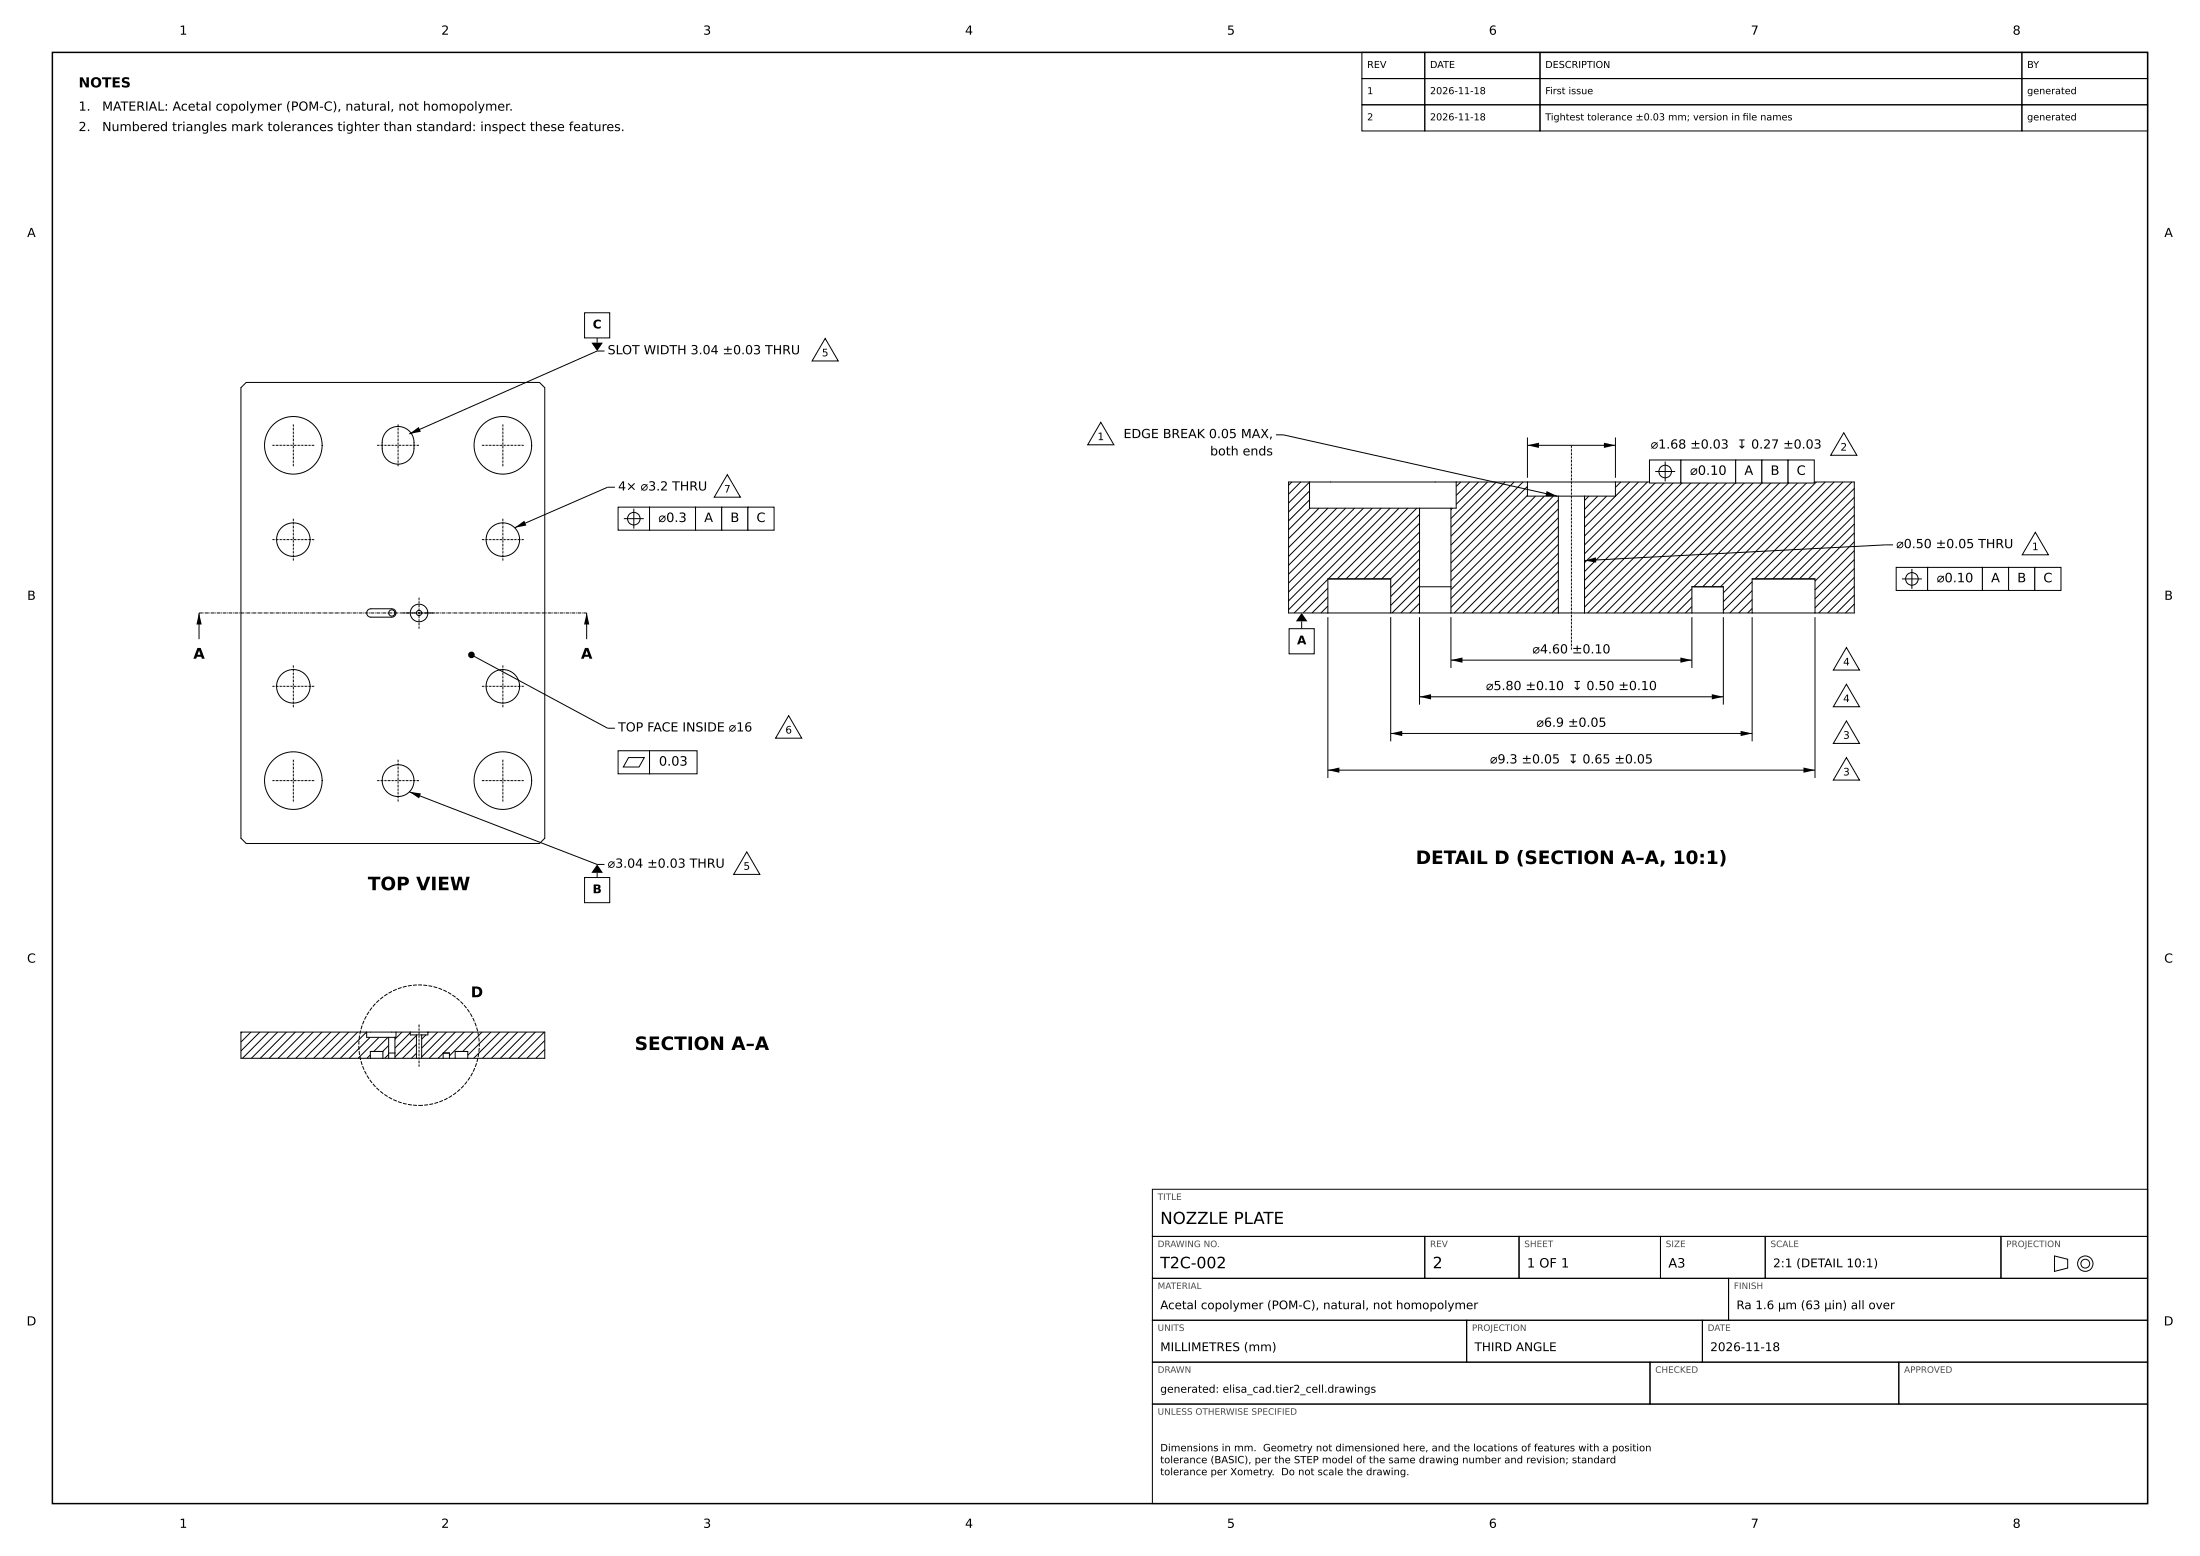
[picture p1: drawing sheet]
<svg xmlns="http://www.w3.org/2000/svg" width="420mm" height="297mm" viewBox="0 0 420 297" stroke-linecap="round" stroke-linejoin="round" font-family="sans-serif">
<path d="M10 10h400v277h-400z" fill="none" stroke="#000" stroke-width=".28"/>
<g fill="none" stroke="#000" stroke-width=".19">
<path d="M260 10h12v5h-12zM260 15h12v5h-12zM272 10h22v5h-22zM272 15h22v5h-22zM294 10h92v5h-92zM294 15h92v5h-92zM386 10h24v5h-24zM386 15h24v5h-24zM260 20h12v5h-12zM272 20h22v5h-22zM294 20h92v5h-92zM386 20h24v5h-24z"/>
<path d="M47 73h56l1 1v86l-1 1h-56l-1-1v-86zM114 64.5v.9M115.4 67h-1.4l-35.9 15.8M73.8 82.4a3 3 0 0 1 3.3-.8 3 3 0 0 1 1.9 2.8 3.4 3.4 0 0 1-1.7 3.9 3 3 0 0 1-4.3-2.7l.1-1.9 .2-.7zM117.4 93h-1.4l-17.7 7.7M243.6 83h1.4l52.3 11.7M246.6 92l-.6 .6M248.3 92l-2.3 2.3M250 92h28M250 95.4l-4 4M250 93.7l-4 4M250 92l-4 4"/>
<path d="M250 92h-4v25h7.5M250 92v5h21M250.1 97l-4.1 4.1M251.8 97l-5.8 5.8M253.5 97l-7.5 7.5M255.2 97l-9.2 9.2M256.9 97l-10.9 10.9M258.6 97l-12.6 12.6M260.3 97l-14.3 14.3M262 97l-16 16M263.7 97l-17.7 17.7M265.4 97l-19.4 19.4"/>
<path d="M267.1 97l-13.5 13.5M268.8 97l-13.5 13.5M270.5 97l-13.5 13.5M271 97h6M271 99.9l-10.6 10.6M271 98.2l-12.3 12.3M271 97v20M277 97v20M277.3 97l-.3 .3M278 92h13.6M278 92v5h-1M278.9 92l-.9 .9"/>
<path d="M280.6 92l-2.6 2.6M282.3 92l-4.3 4.3M284 92l-7 7M285.7 92l-8.7 8.7M287.4 92l-10.4 10.4M289.1 92l-12.1 12.1M290.8 92l-13.8 13.8M291.6 92h16.8M291.6 94.5l-14.6 14.6M291.6 92.9l-14.6 14.6M291.6 92v2.7h5.9M291.6 83.5v7.7"/>
<path d="M291.6 85h16.8M293.1 94.7l-16.1 16.1M294.8 94.7l-17.8 17.8M296.5 94.7l-19.5 19.5M297.5 94.7h5M297.5 98.8l-18.2 18.2M297.5 97.1l-19.9 19.9M297.5 95.4l-20.5 20.5M297.5 94.7v22.3M302.5 94.7v22.3M303.3 94.7l-.8 .8M305 94.7l-2.5 2.5"/>
<path d="M306.7 94.7l-4.2 4.2M308.4 92h45.6v25h-7.5M308.4 92v2.7h-5.9M308.4 83.5v7.7M309.4 92l-1 1M311.1 92l-8.6 8.6M312.8 92l-10.3 10.3M314.5 92l-12 12M316.2 92l-13.7 13.7M317.9 92l-15.4 15.4M319.6 92l-17.1 17.1M321.3 92l-18.8 18.8"/>
<path d="M323 92l-20.5 20.5M324.7 92l-22.2 22.2M326.4 92l-23.9 23.9M328.1 92l-25 25M329.8 92l-25 25M331.5 92l-25 25M333.2 92l-25 25M334.9 92l-25 25M336.6 92l-25 25M338.3 92l-25 25M340 92l-25 25M341.7 92l-25 25"/>
<path d="M343.4 92l-20 20M345.1 92l-20 20M346.8 92l-20 20M348.5 92l-20 20M350.2 92l-21.2 21.2M351.8 92l-22.8 22.8M353.5 92l-18.5 18.5M354 98.3l-12.2 12.2M354 96.6l-13.9 13.9M354 94.9l-15.6 15.6M354 93.2l-17.3 17.3M38 117v5"/>
<path d="M70.3 116.4l.5-.2h4a.8 .8 0 0 1 .8 .8 .8 .8 0 0 1-.8 .8h-4a.8 .8 0 0 1-.7-.5 .8 .8 0 0 1 .2-.9zM112 117v5M248.5 118.6v1.4M253.5 117h12M253.5 110.5h12M253.5 115.7l-1.3 1.3M253.5 114l-3 3M253.5 112.3l-4.7 4.7M253.5 110.6l-6.4 6.4M253.5 110.5v6.5M253.5 117.8v30.7M265.5 117h5.5"/>
<path d="M265.5 110.5v6.5M265.5 117.8v23.7M271 112h6M271 117h6M271 116.8l-.2 .2M271 115.1l-1.9 1.9M271 113.5l-3.5 3.5M271 111.8l-5.2 5.2M271 110.1l-5.5 5.5M271 108.4l-5.5 5.5M271 106.7l-5.5 5.5M271 105l-5.5 5.5"/>
<path d="M271 103.3l-7.2 7.2M271 101.6l-8.9 8.9M271 117.8v16.7M277 117h20.5M277 117.8v9.7M297.5 117h5M297.5 115.8l-1.2 1.2M297.5 114.1l-2.9 2.9M297.5 112.4l-4.6 4.6M297.5 110.7l-6.3 6.3M297.5 109l-8 8M297.5 107.3l-9.7 9.7"/>
<path d="M297.5 105.6l-11.4 11.4M297.5 103.9l-13.1 13.1M297.5 102.2l-14.8 14.8M297.5 100.5l-16.5 16.5M302.5 117h20.5M323 112h6M323 117h6M323 115.8l-1.2 1.2M323 114.1l-2.9 2.9M323 112.4l-4.6 4.6M323 112v5M323 117.8v9.7"/>
<path d="M329 117h5.5M329 112v5M329 117.8v16.7M334.5 117h12M334.5 110.5h12M334.5 116.1l-.9 .9M334.5 114.4l-2.6 2.6M334.5 112.7l-4.3 4.3M334.5 111l-5.5 5.5M334.5 110.5v6.5M334.5 117.8v23.7M346.5 110.5v6.5"/>
<path d="M346.5 117.8v30.7M354 115.3l-1.7 1.7M354 113.6l-3.4 3.4M354 111.9l-5.1 5.1M354 110.2l-6.8 6.8M354 108.5l-7.5 7.5M354 106.8l-7.5 7.5M354 105.1l-7.5 7.5M354 103.4l-7.5 7.5M354 101.7l-8.8 8.8M354 100l-10.5 10.5M361.4 104l-58.9 3"/>
<path d="M90 125l26 14h1.4M271 133h58M277 126h46M78.1 151.1l35.9 13.9h1.4M253.5 147h93M265.5 140h69M114 166.6v.9M46.2 197l-.2 .2M47.9 197l-1.9 1.9M49.6 197l-3.6 3.6M51.3 197l-5 5M53 197l-5 5"/>
<path d="M54.7 197l-5 5M56.4 197l-5 5M58.1 197l-5 5M59.8 197l-5 5M61.5 197l-5 5M63.2 197l-5 5M64.9 197l-5 5M66.6 197l-5 5M68.3 197l-5 5M70 197l-5 5M70 197h5.6M70 197h-24v5h24.7"/>
<path d="M70 197v1h4.2M70.7 198l-4 4M72.4 198l-4 4M74.1 198l-2.7 2.7M74.2 198h1.2M74.2 199.6l-1.1 1.1M74.2 198v4M75.4 198v4M75.6 197h2.7M75.6 197v1h-.2M76.8 197l-1.4 1.4M78.3 197h3.4"/>
<path d="M78.3 197.1l-2.9 3M78.3 197v.5h1.2M79.5 197.5h1M79.5 199.3l-2.7 2.7M79.5 197.7l-4.1 4.1M79.5 197.5v4.5M80.5 197.5v4.5M81.3 197.5l-.8 .8M81.7 197h22.3v5h-14.7M81.7 197v.5h-1.2M81.8 197l-.1 .2M83.5 197l-3 3"/>
<path d="M85.2 197l-4.7 4.7M86.9 197l-5 5M88.6 197l-4 4M90.3 197l-4.5 4.5M92 197l-3.7 3.7M93.7 197l-4.4 4.4M95.4 197l-5 5M97.1 197l-5 5M98.8 197l-5 5M100.5 197l-5 5M102.2 197l-5 5M103.9 197l-5 5"/>
<path d="M104 198.6l-3.4 3.4M70.7 202h2.4M70.7 200.7h2.4M70.7 201.4l-.6 .6M70.7 200.7v1.3M73.1 202h1.1M73.1 200.7v1.3M74.2 202h1.2M74.2 201h1.2M74.2 201.3l-.7 .7M75.4 202h4.1M79.5 202h1"/>
<path d="M79.5 201l-1 1M80.5 202h4.1M84.6 202h1.2M84.6 201h1.2M84.6 201l-1 1M84.6 201v1M85.8 202h1.1M85.8 201v1M86.9 202h2.4M86.9 200.7h2.4M86.9 200.7v1.3M89.3 200.7v1.3"/>
<path d="M104 200.3l-1.7 1.7M220 227h190v9h-190zM220 236h52v8h-52zM272 236h18v8h-18zM290 236h27v8h-27zM317 236h20v8h-20zM337 236h45v8h-45zM382 236h28v8h-28zM392.2 239.7l2.5 .7v1.6l-2.5 .7zM220 244h110v8h-110zM220 252h60v8h-60zM280 252h45v8h-45z"/>
<path d="M325 252h85v8h-85zM330 244h80v8h-80zM220 260h95v8h-95zM220 268h190v19h-190zM315 260h47.5v8h-47.5zM362.5 260h47.5v8h-47.5z"/>
<circle cx="56" cy="85" r="5.5"/>
<circle cx="96" cy="85" r="5.5"/>
<circle cx="56" cy="103" r="3.2"/>
<circle cx="74.8" cy="117" r=".6"/>
<circle cx="80" cy="117" r="1.68"/>
<circle cx="80" cy="117" r=".5"/>
<circle cx="96" cy="103" r="3.2"/>
<circle cx="56" cy="131" r="3.2"/>
<circle cx="96" cy="131" r="3.2"/>
<circle cx="56" cy="149" r="5.5"/>
<circle cx="76" cy="149" r="3"/>
<circle cx="96" cy="149" r="5.5"/>
<circle cx="398.1" cy="241.2" r="1.47"/>
<circle cx="398.1" cy="241.2" r=".84"/>
</g>
<g fill="none" stroke="#000" stroke-width=".19" stroke-dasharray=".4 .1 .1 .1" stroke-linecap="butt">
<path d="M52 85h8M56 89v-8M72 85h8M76 89v-8M92 85h8M96 89v-8M52 103h8M56 107v-8M77 117h6M92 103h8M96 107v-8M52 131h8"/>
<path d="M56 135v-8M80 120v-6M92 131h8M96 135v-8M300 124v-39M52 149h8M56 153v-8M72 149h8M76 153v-8M92 149h8M96 153v-8M80 203.6v-8.2"/>
</g>
<path d="M38 117h74" fill="none" stroke="#000" stroke-width=".19" stroke-dasharray=".7 .1 .1 .1" stroke-linecap="butt"/>
<circle cx="80" cy="199.5" r="11.5" fill="none" stroke="#000" stroke-width=".19" stroke-dasharray=".7 .2" stroke-linecap="butt"/>
<g fill="#000">
<path d="M78.1 82.8l1.8-1.3 .4 .9zM291.6 85l2.2-.5v1zM295.3 93.7l2 1h-2.3zM306.2 84.5l2.2 .5-2.2 .5zM38 117l.5 2.2h-1zM98.3 100.7l1.8-1.3 .4 .9zM112 117l.5 2.2h-1zM302.5 107l2.2-.6v1zM271 133l2.2-.5v1zM277 126l2.2-.5v1zM320.8 125.5l2.2 .5-2.2 .5zM326.8 132.5l2.2 .5-2.2 .5z"/>
<path d="M78.1 151.1l2.3 .4-.4 .9zM253.5 147l2.2-.5v1zM265.5 140l2.2-.5v1zM332.3 139.5l2.2 .5-2.2 .5zM344.3 146.5l2.2 .5-2.2 .5zM114 165l1.1 1.6h-2.2z"/>
</g>
<circle cx="90" cy="125" r=".45" fill="#000" stroke="#000" stroke-width=".35"/>
<path d="M111.6 167.5h4.8v4.8h-4.8z" fill="#fff" stroke="#000" stroke-width=".19"/>
<path d="M112.9 65.4h2.2l-1.1 1.6z" fill="#000"/>
<g fill="#fff" stroke="#000" stroke-width=".19">
<path d="M111.6 59.7h4.8v4.8h-4.8z"/>
<path d="M118 143.3h6v4.4h-6z"/>
<path d="M124 143.3h9.1v4.4h-9.1z"/>
<path d="M118 96.8h6v4.4h-6z"/>
<path d="M124 96.8h8.8v4.4h-8.8z"/>
<path d="M132.8 96.8h5v4.4h-5z"/>
<path d="M137.8 96.8h5v4.4h-5z"/>
<path d="M142.8 96.8h5v4.4h-5z"/>
<path d="M314.9 87.8h6v4.4h-6z"/>
<path d="M320.9 87.8h10.5v4.4h-10.5z"/>
<path d="M331.4 87.8h5v4.4h-5z"/>
<path d="M336.4 87.8h5v4.4h-5z"/>
<path d="M341.4 87.8h5v4.4h-5z"/>
<path d="M362 108.3h6v4.4h-6z"/>
<path d="M368 108.3h10.5v4.4h-10.5z"/>
<path d="M378.5 108.3h5v4.4h-5z"/>
<path d="M383.5 108.3h5v4.4h-5z"/>
<path d="M388.5 108.3h5v4.4h-5z"/>
</g>
<path d="M248.5 117l1.1 1.6h-2.2z" fill="#000"/>
<g fill="#fff" stroke="#000" stroke-width=".19">
<path d="M246.1 120h4.8v4.8h-4.8z"/>
<path d="M142.6 162.6l2.5 4.3h-5z"/>
<path d="M157.5 64.6l2.5 4.3h-5z"/>
<path d="M150.6 136.6l2.5 4.3h-5z"/>
</g>
<path d="M120 144.6h3l-1 1.8h-3z" fill="none" stroke="#000" stroke-width=".19"/>
<path d="M138.9 90.6l2.5 4.3h-5z" fill="#fff" stroke="#000" stroke-width=".19"/>
<g fill="none" stroke="#000" stroke-width=".19">
<path d="M119.1 99h3.8M121 97.1v3.8M316 90h3.8M317.9 88.1v3.8"/>
<circle cx="121" cy="99" r="1.2"/>
<circle cx="317.9" cy="90" r="1.2"/>
</g>
<g fill="#fff" stroke="#000" stroke-width=".19">
<path d="M352 82.6l2.5 4.3h-5z"/>
<path d="M388.6 101.6l2.5 4.3h-5z"/>
</g>
<g fill="none" stroke="#000" stroke-width=".19">
<path d="M363.1 110.5h3.8M365 108.6v3.8"/>
<circle cx="365" cy="110.5" r="1.2"/>
</g>
<g fill="#fff" stroke="#000" stroke-width=".19">
<path d="M210.2 80.6l2.5 4.3h-5z"/>
<path d="M352.5 123.6l2.5 4.3h-5z"/>
<path d="M352.5 130.6l2.5 4.3h-5z"/>
<path d="M352.5 137.6l2.5 4.3h-5z"/>
<path d="M352.5 144.6l2.5 4.3h-5z"/>
</g>
<g font-size="3.5">
<text x="270.3" y="164.9">DETAIL D (SECTION A–A, 10:1)</text>
<text x="70.2" y="169.9">TOP VIEW</text>
<text x="121.2" y="200.4">SECTION A–A</text>
</g>
<text font-size="3.2" x="221.5" y="233.6">NOZZLE PLATE</text>
<g font-size="3">
<text x="221.5" y="242.1">T2C-002</text>
<text x="273.5" y="242.1">2</text>
</g>
<g font-size="2.8">
<text x="36.9" y="125.7">A</text>
<text x="110.9" y="125.7">A</text>
<text x="89.9" y="190.4">D</text>
</g>
<text font-size="2.6" x="15" y="16.7">NOTES</text>
<g font-size="2.5">
<text x="322.6" y="90.6">⌀0.10</text>
<text x="333" y="90.6">A</text>
<text x="338" y="90.6">B</text>
<text x="343" y="90.6">C</text>
<text x="125.7" y="99.6">⌀0.3</text>
<text x="134.4" y="99.6">A</text>
<text x="139.4" y="99.6">B</text>
<text x="144.4" y="99.6">C</text>
<text x="369.7" y="111.1">⌀0.10</text>
<text x="380.1" y="111.1">A</text>
<text x="385.1" y="111.1">B</text>
<text x="390.1" y="111.1">C</text>
<text x="125.8" y="146.1">0.03</text>
<text x="291.5" y="241.9">1 OF 1</text>
<text x="318.5" y="241.9">A3</text>
</g>
<g font-size="2.4">
<text x="34.2" y="6.6">1</text>
<text x="84.2" y="6.6">2</text>
<text x="134.2" y="6.6">3</text>
<text x="184.2" y="6.6">4</text>
<text x="234.2" y="6.6">5</text>
<text x="284.2" y="6.6">6</text>
<text x="334.2" y="6.6">7</text>
<text x="384.2" y="6.6">8</text>
<text x="15" y="21.1">1.</text>
<text x="19.5" y="21.1">MATERIAL: Acetal copolymer (POM-C), natural, not homopolymer.</text>
<text x="15" y="25">2.</text>
<text x="19.5" y="25">Numbered triangles mark tolerances tighter than standard: inspect these features.</text>
<text x="5.2" y="45.2">A</text>
<text x="413.2" y="45.2">A</text>
<text x="116" y="67.6">SLOT WIDTH 3.04 ±0.03 THRU</text>
<text x="214.5" y="83.6">EDGE BREAK 0.05 MAX,</text>
<text x="231" y="86.9">both ends</text>
<text x="315.1" y="85.6">⌀1.68 ±0.03 ↧ 0.27 ±0.03</text>
<text x="118" y="93.6">4× ⌀3.2 THRU</text>
<text x="362" y="104.6">⌀0.50 ±0.05 THRU</text>
<text x="5.2" y="114.5">B</text>
<text x="413.2" y="114.5">B</text>
<text x="292.6" y="124.7">⌀4.60 ±0.10</text>
<text x="283.7" y="131.7">⌀5.80 ±0.10 ↧ 0.50 ±0.10</text>
<text x="118" y="139.6">TOP FACE INSIDE ⌀16</text>
<text x="293.3" y="138.7">⌀6.9 ±0.05</text>
<text x="284.4" y="145.7">⌀9.3 ±0.05 ↧ 0.65 ±0.05</text>
<text x="116" y="165.6">⌀3.04 ±0.03 THRU</text>
<text x="5.2" y="183.7">C</text>
<text x="413.2" y="183.7">C</text>
<text x="5.1" y="253">D</text>
<text x="413.1" y="253">D</text>
<text x="34.2" y="291.6">1</text>
<text x="84.2" y="291.6">2</text>
<text x="134.2" y="291.6">3</text>
<text x="184.2" y="291.6">4</text>
<text x="234.2" y="291.6">5</text>
<text x="284.2" y="291.6">6</text>
<text x="334.2" y="291.6">7</text>
<text x="384.2" y="291.6">8</text>
</g>
<g font-size="2.3">
<text x="113.2" y="62.7">C</text>
<text x="247.6" y="123">A</text>
<text x="113.1" y="170.5">B</text>
<text x="338.5" y="241.9">2:1 (DETAIL 10:1)</text>
<text x="221.5" y="249.9">Acetal copolymer (POM-C), natural, not homopolymer</text>
<text x="331.5" y="249.9">Ra 1.6 µm (63 µin) all over</text>
<text x="221.5" y="257.9">MILLIMETRES (mm)</text>
<text x="281.5" y="257.9">THIRD ANGLE</text>
<text x="326.5" y="257.9">2026-11-18</text>
</g>
<g font-size="2">
<text x="156.9" y="68">5</text>
<text x="209.5" y="84">1</text>
<text x="351.4" y="86">2</text>
<text x="138.2" y="94">7</text>
<text x="387.9" y="105">1</text>
<text x="351.9" y="127">4</text>
<text x="351.9" y="134">4</text>
<text x="149.9" y="140">6</text>
<text x="351.9" y="141">3</text>
<text x="351.9" y="148">3</text>
<text x="141.9" y="166">5</text>
<text x="221.5" y="265.8">generated: elisa_cad.tier2_cell.drawings</text>
</g>
<g font-size="1.9">
<text x="221.5" y="277">Dimensions in mm. Geometry not dimensioned here, and the locations of features with a position</text>
<text x="221.5" y="279.3">tolerance (BASIC), per the STEP model of the same drawing number and revision; standard</text>
<text x="221.5" y="281.6">tolerance per Xometry. Do not scale the drawing.</text>
</g>
<g font-size="1.8">
<text x="261" y="13">REV</text>
<text x="261" y="18">1</text>
<text x="273" y="13">DATE</text>
<text x="273" y="18">2026-11-18</text>
<text x="295" y="13">DESCRIPTION</text>
<text x="295" y="18">First issue</text>
<text x="387" y="13">BY</text>
<text x="387" y="18">generated</text>
<text x="261" y="23">2</text>
<text x="273" y="23">2026-11-18</text>
<text x="295" y="23">Tightest tolerance ±0.03 mm; version in fle names</text>
<text x="332.7" y="23">i</text>
<text x="387" y="23">generated</text>
</g>
<g font-size="1.7" fill="#4d4d4d">
<text x="221" y="229">TITLE</text>
<text x="221" y="238">DRAWING NO.</text>
<text x="273" y="238">REV</text>
<text x="291" y="238">SHEET</text>
<text x="318" y="238">SIZE</text>
<text x="338" y="238">SCALE</text>
<text x="383" y="238">PROJECTION</text>
<text x="221" y="246">MATERIAL</text>
<text x="331" y="246">FINISH</text>
<text x="221" y="254">UNITS</text>
<text x="281" y="254">PROJECTION</text>
<text x="326" y="254">DATE</text>
<text x="221" y="262">DRAWN</text>
<text x="316" y="262">CHECKED</text>
<text x="363.5" y="262">APPROVED</text>
<text x="221" y="270">UNLESS OTHERWISE SPECIFIED</text>
</g>
</svg>
